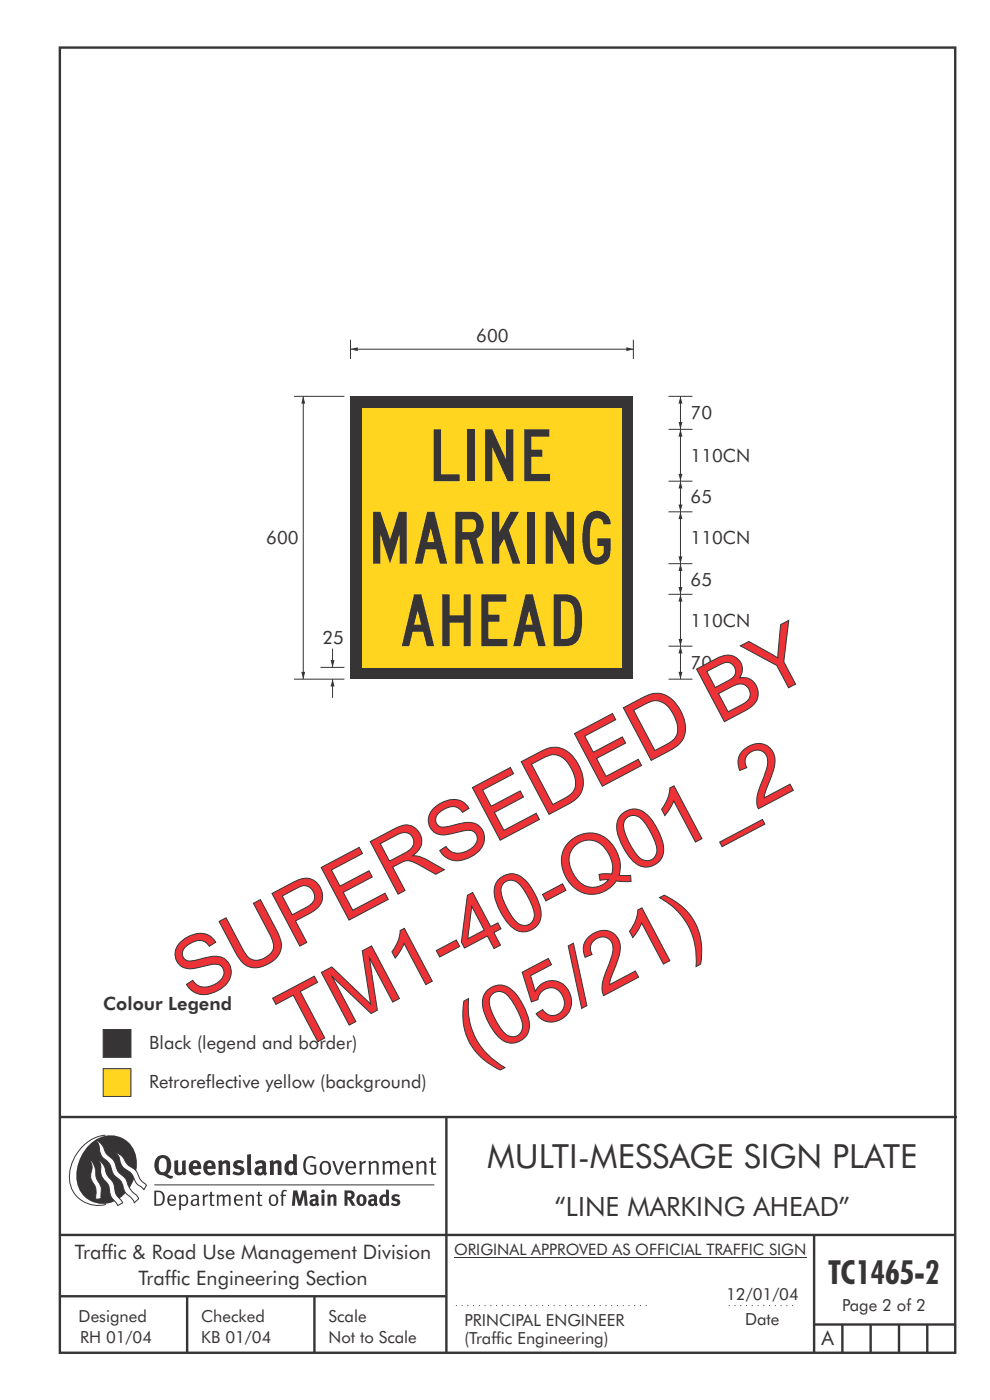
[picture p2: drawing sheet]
<svg xmlns="http://www.w3.org/2000/svg" width="210mm" height="297mm" viewBox="0 0 210 297" stroke-linecap="round" stroke-linejoin="round" font-family="sans-serif">
<g fill="none" stroke="#373435" stroke-width=".51">
<path d="M12.7 10.1h189.9v276.9h-189.9zM12.7 237h190.3M94.7 236.9v50.1M12.7 262h190M12.7 275h82M39.7 275v12M66.7 275v12M172.7 262v25M172.7 281h30M178.7 281v6M184.7 281v6M190.7 281v6"/>
<path d="M196.7 281v6"/>
</g>
<path d="M96.7 277h41.5M154.6 277h14" fill="none" stroke="#373435" stroke-width=".21" stroke-dasharray=".2 1" stroke-linecap="butt"/>
<path d="M96.3 266.7h74.7" fill="none" stroke="#373435" stroke-width=".21"/>
<g fill="#373435">
<path d="M64.9 245.6a1.61 1.61 0 0 1 2.1 0l-.2 .3a1.17 1.17 0 0 0-1.4-.2 1.17 1.17 0 0 0-.6 1.3 1.42 1.42 0 0 0 1.2 1.8l.7-.1v-1.2h-.8l-.1-.4h1.3v1.8a1.82 1.82 0 0 1-2.2 0 1.82 1.82 0 0 1-.6-2.1l.2-.7z" fill-rule="evenodd"/>
<path d="M68.2 246.5a1.77 1.77 0 0 0 .4 2.7 1.39 1.39 0 0 0 1.4-.5 1.39 1.39 0 0 0 .2-1.5 1.19 1.19 0 0 0-2-.7zM68.5 246.8a.83 .83 0 0 1 1 .1 .83 .83 0 0 1 .2 .9 .75 .75 0 0 1-.6 1.1 .75 .75 0 0 1-.8-.9v-.9z" fill-rule="evenodd"/>
<path d="M70.5 246.3h.4l.8 2.4 .8-2.4h.5l-1.1 2.9h-.4z" fill-rule="evenodd"/>
<path d="M73.6 246.7a1.74 1.74 0 0 0 .5 2.5l.9-.1 .5-.2-.2-.3a.89 .89 0 0 1-1.1 .2 .89 .89 0 0 1-.4-1h1.7a1.15 1.15 0 0 0-.4-1.4 1.15 1.15 0 0 0-1.5 .3zM74 246.8a.67 .67 0 0 1 .8-.1 .67 .67 0 0 1 .3 .8h-1.3z" fill-rule="evenodd"/>
<path d="M76.2 246.4l.4-.1 .1 .4 .5-.4h.5l-.2 .5a.61 .61 0 0 0-.8 .6v1.8h-.4z" fill-rule="evenodd"/>
<path d="M78.1 246.4l.5-.1 .1 .4a.89 .89 0 0 1 .9-.4 .89 .89 0 0 1 .7 .7v2.2h-.4v-2.2l-.1-.2-.3-.1-.8 .3v2.2h-.4z" fill-rule="evenodd"/>
<path d="M81.1 246.4l.4-.1 .1 .4a.83 .83 0 0 1 .8-.4 .83 .83 0 0 1 .7 .4 .86 .86 0 0 1 .9-.4 .86 .86 0 0 1 .7 .7v2.2h-.4l-.1-2.4a.5 .5 0 0 0-.8 .1l-.2 .2v2.1h-.5v-2.3l-.4-.2-.7 .3v2.2h-.4z" fill-rule="evenodd"/>
<path d="M85.7 246.7a1.74 1.74 0 0 0 .5 2.5l.9-.1 .5-.2-.2-.3a.89 .89 0 0 1-1.1 .2 .89 .89 0 0 1-.4-1h1.7a1.15 1.15 0 0 0-.5-1.4 1.15 1.15 0 0 0-1.4 .3zM86 246.8a.67 .67 0 0 1 .9-.1 .67 .67 0 0 1 .3 .8h-1.3z" fill-rule="evenodd"/>
<path d="M88.3 246.4l.4-.1 .1 .4a.89 .89 0 0 1 .9-.4 .89 .89 0 0 1 .7 .7v2.2h-.4v-2.2l-.1-.2-.3-.1-.8 .3v2.2h-.4z" fill-rule="evenodd"/>
<path d="M91.5 245.6l.4-.1v.8h.7l-.2 .4h-.5v2.1l.1 .1h.5l.1 .3a.71 .71 0 0 1-1.2-.6v-1.9h-.3v-.4h.3z" fill-rule="evenodd"/>
<path d="M37 246.3l.8-.2v2a.46 .46 0 0 0 .2 .6 .46 .46 0 0 0 .6-.2v-2.2l.8-.2v2.4l.2 .5-.6 .3-.2-.3a1.03 1.03 0 0 1-1.2 .3 1.03 1.03 0 0 1-.6-1.1z" fill-rule="evenodd"/>
<path d="M40.4 246.5a1.64 1.64 0 0 0 0 2.3 1.64 1.64 0 0 0 2.3 .1l-.4-.4a.78 .78 0 0 1-.9 .2 .78 .78 0 0 1-.5-.7h1.8a1.37 1.37 0 0 0-.6-1.7 1.37 1.37 0 0 0-1.7 .2zM41 246.9a.48 .48 0 0 1 .7-.1 .48 .48 0 0 1 .2 .6h-1z" fill-rule="evenodd"/>
<path d="M43.5 246.5a1.65 1.65 0 0 0-.2 2 1.65 1.65 0 0 0 1.9 .7l.5-.3-.3-.4a.78 .78 0 0 1-.9 .3 .78 .78 0 0 1-.5-.8h1.8a1.37 1.37 0 0 0-.6-1.7 1.37 1.37 0 0 0-1.7 .2zM44.1 246.9a.48 .48 0 0 1 .6-.1 .48 .48 0 0 1 .2 .6h-.9z" fill-rule="evenodd"/>
<path d="M46.3 246.3l.7-.2 .1 .4a.95 .95 0 0 1 1-.3 .95 .95 0 0 1 .7 .8v2.3h-.8v-2.3l-.3-.2-.5 .3v2.2h-.8z" fill-rule="evenodd"/>
<path d="M49.7 246.5a1.73 1.73 0 0 1 2-.1l-.2 .5-.6-.2a.42 .42 0 0 0-.6 .3l.2 .2a1.23 1.23 0 0 1 1.4 1.1 1.47 1.47 0 0 1-2.3 .9l-.3-.2 .3-.6 .7 .3a.47 .47 0 0 0 .7-.3 .87 .87 0 0 0-1-.5l-.4-.2-.1-.4z" fill-rule="evenodd"/>
<path d="M54.1 246.5l.3 .6 .3-.2a.62 .62 0 0 1 .9 .1v.4a1.21 1.21 0 0 0-1.3 .3 1.21 1.21 0 0 0-.2 1.3 1.19 1.19 0 0 0 1.7 0l.5 .4 .4-.5-.3-.3v-1.4a.96 .96 0 0 0-1.3-1.1zM55 248l.6-.1v.7a.43 .43 0 0 1-.6 .1 .43 .43 0 0 1 0-.7z" fill-rule="evenodd"/>
<path d="M57.2 246.3l.7-.2 .1 .4a.95 .95 0 0 1 1-.3 .95 .95 0 0 1 .7 .8v2.3h-.8v-2.3l-.3-.2-.5 .3v2.2h-.8z" fill-rule="evenodd"/>
<path d="M62.2 244.8v1.5a1.29 1.29 0 0 0-1.4 .2 1.29 1.29 0 0 0-.5 1.3 1.24 1.24 0 0 0 .5 1.3 1.24 1.24 0 0 0 1.5 0l.1 .2h.7l-.1-4.4zM61.5 246.9l.4-.1 .3 .2v1.5l-.3 .1a.48 .48 0 0 1-.6-.4 1.52 1.52 0 0 1 .2-1.3z" fill-rule="evenodd"/>
<path d="M52.4 245l.8-.2 .2 4.5h-.8l-.1-.2z" fill-rule="evenodd"/>
</g>
<path d="M22.4 240.8a9 9 0 0 0-7.4 10.9 6.2 6.2 0 0 0 7.5 3.8M32.7 251.4h59.4" fill="none" stroke="#373435" stroke-width=".21"/>
<path d="M19.1 242.7a5.7 5.7 0 0 1 6.5-1.4 5.7 5.7 0 0 1 3.4 5.7 8.6 8.6 0 0 1-6.2 8.3 5.7 5.7 0 0 1-6.5-7 9.9 9.9 0 0 1 2.8-5.6z" fill-rule="evenodd" fill="#373435"/>
<path d="M24.4 244.5a3.1 3.1 0 0 1 2.3 2.2l.8 .7a3.2 3.2 0 0 1 2 2.4l.4 .6 1.2 1.1-.6 .9-.2-.3a3.5 3.5 0 0 1-1.9-2.1 3.8 3.8 0 0 0-2.1-2.2 3.5 3.5 0 0 1-1-2.2zM20.4 241.9a3.4 3.4 0 0 1 1.9 2.4l.7 .9a3.3 3.3 0 0 1 1.7 2.6 4.4 4.4 0 0 0 1.7 2l.3 .3a6.1 6.1 0 0 0 2.5 3.7l.2 .5-.9 .9a6.1 6.1 0 0 0-1.9-2.3l-.4-.7a3.6 3.6 0 0 0-1.9-2.8l-.6-1a3.6 3.6 0 0 0-1.9-2.8 3.7 3.7 0 0 1-.8-2.4zM21 246.1a3.4 3.4 0 0 1 1.5 2.7l.6 1a3.8 3.8 0 0 1 1.4 3.1l.3 .7 1.2 1.6-1 .5-.5-.7a3.2 3.2 0 0 1-1.3-2.8 4.3 4.3 0 0 0-1.4-2.2 4.7 4.7 0 0 1-.5-3zM19.2 246.1a5.1 5.1 0 0 1 1.2 3.7l.3 .7a3.1 3.1 0 0 1 .7 2.9l.1 .9-1.1 .2-.1-.8a3.5 3.5 0 0 0-.9-3.3 3.6 3.6 0 0 1 .1-2.5z" fill-rule="evenodd" fill="#fefefe" stroke="#373435" stroke-width=".21"/>
<g fill="#373435">
<path d="M33.4 245.5a2.51 2.51 0 0 0 .4 3.7l.8 .1a2.78 2.78 0 0 0 2 .7l.2-.6h-.6l-.7-.3a2.56 2.56 0 0 0 0-3.8 1.83 1.83 0 0 0-2.1 .2zM34 245.8a.87 .87 0 0 1 1 .1 .87 .87 0 0 1 .4 .9v.4a1.17 1.17 0 0 1-.9 1.5l-.3-.1a2.38 2.38 0 0 1-.2-2.8z" fill-rule="evenodd"/>
<path d="M33.1 252.9v2.6a1.12 1.12 0 0 0 1.2-.3 1.12 1.12 0 0 0 .2-1.2l-.1-.5-.3-.5zM32.7 252.6h1.1a1.67 1.67 0 0 1 1.2 1.6 1.67 1.67 0 0 1-1.3 1.6h-1zM36.1 253.9l-.2 .5h1.1a.55 .55 0 0 0-.3-.6 .55 .55 0 0 0-.6 .1zM35.8 253.7a.95 .95 0 0 1 1.2-.1 .95 .95 0 0 1 .4 1.1h-1.5a.72 .72 0 0 0 .4 .8 .72 .72 0 0 0 .9-.2l.1 .3a1.15 1.15 0 0 1-1.5 0 1.15 1.15 0 0 1-.2-1.5zM38.4 254.1v1.1a.7 .7 0 0 0 .9 .2 .7 .7 0 0 0 .2-.9 .61 .61 0 0 0-.4-.7 .61 .61 0 0 0-.7 .3zM38 253.5l.3-.1 .1 .4a.95 .95 0 0 1 1.2-.2 .95 .95 0 0 1 .3 1.2 .92 .92 0 0 1-.5 .9 .92 .92 0 0 1-1-.1v1.1l-.4 .1zM40.9 254.8a.5 .5 0 0 0 .2 .8 .5 .5 0 0 0 .7-.4v-.6zM40.5 253.7a1 1 0 0 1 1.7 .3v1.4l.2 .2-.2 .3-.3-.4a.78 .78 0 0 1-1.4 0 .78 .78 0 0 1 .8-1.1h.5a.58 .58 0 0 0-.3-.7 .58 .58 0 0 0-.7 .2zM43 253.5l.3-.1 .1 .4 .3-.3 .5-.1-.2 .4a.52 .52 0 0 0-.6 .5v1.5h-.4zM44.6 252.9l.4-.1-.1 .7h.6l-.1 .2h-.5v1.5a.35 .35 0 0 0 .6 .3v.3a.57 .57 0 0 1-.6 .1 .57 .57 0 0 1-.3-.6v-1.6h-.3v-.2h.3zM45.9 253.5l.4-.1 .1 .4 .2-.2a.64 .64 0 0 1 1 .2 .7 .7 0 0 1 .8-.4 .7 .7 0 0 1 .5 .6v1.8h-.4v-1.7l-.2-.4-.7 .4v1.7h-.3v-1.7a.38 .38 0 0 0-.3-.4 .38 .38 0 0 0-.5 .2l-.1 .2v1.7h-.4zM50.2 253.9l-.2 .5h1.1a.55 .55 0 0 0-.2-.6 .55 .55 0 0 0-.7 .1zM49.9 253.7a.95 .95 0 0 1 1.2-.1 .95 .95 0 0 1 .4 1.1h-1.5a.72 .72 0 0 0 .4 .8 .72 .72 0 0 0 .9-.2l.1 .3a1.15 1.15 0 0 1-1.5 0 1.15 1.15 0 0 1-.2-1.5zM52.1 253.5l.3-.1 .1 .4a.72 .72 0 0 1 .8-.4 .72 .72 0 0 1 .6 .6v1.8h-.4v-1.6a.45 .45 0 0 0-.3-.5 .45 .45 0 0 0-.5 .2l-.2 .2v1.7h-.3zM54.7 252.9l.4-.1v.7h.6l-.1 .2h-.5v1.5a.35 .35 0 0 0 .5 .3v.3a.57 .57 0 0 1-.6 .1 .57 .57 0 0 1-.3-.6v-1.6h-.3v-.2h.3zM57.6 253.8l-.2 .8a.65 .65 0 0 0 .3 .8 .65 .65 0 0 0 .8-.2l.1-.1a.93 .93 0 0 0-.7-1.4zM57.3 253.7a1.12 1.12 0 0 1 1.4 0 1.12 1.12 0 0 1 .2 1.5 1.01 1.01 0 0 1-1.2 .6 1.01 1.01 0 0 1-.7-1.2zM59.9 252.6l.5-.2 .5 .1-.2 .3-.3-.1-.3 .2v.6h.6l-.1 .2h-.5v2.1h-.4v-2.1h-.2v-.2h.2zM62.2 252.5l-.3 3.3h.7l.1-2.3 .6 2.3h.5l.7-2.3 .1 2.3h.7l-.3-3.3h-.9l-.5 2.2-.5-2.2zM65.7 253.7l.3 .4a.51 .51 0 0 1 .5-.3 .51 .51 0 0 1 .4 .4v.1a.88 .88 0 0 0-1.1 .3 .88 .88 0 0 0 .2 1.2 .9 .9 0 0 0 1.1-.2l.3 .3 .4-.4-.3-.3v-1a.87 .87 0 0 0-.4-.9 .87 .87 0 0 0-1 .2zM66.4 254.8l.5-.1v.6l-.1 .1h-.3l-.2-.2zM68.2 253.4v2.4h.6v-2.5zM68.1 252.7a.4 .4 0 0 0 .8 0 .4 .4 0 0 0-.8 0zM69.4 253.5l.1 2.3h.6v-1.7a.33 .33 0 0 1 .4-.2 .33 .33 0 0 1 .2 .3v1.6h.7v-1.8a.75 .75 0 0 0-.6-.6 .75 .75 0 0 0-.8 .2v-.3zM73.1 252.5v3.3h.6v-1.4l.3 .3 .7 1.1h.7l-.9-1.4a.94 .94 0 0 0 .7-1 .94 .94 0 0 0-.9-.9zM73.7 253.1a.51 .51 0 0 1 .7 .1 .51 .51 0 0 1-.1 .7h-.6zM75.9 253.7a1.19 1.19 0 0 0-.1 1.7 1.19 1.19 0 0 0 1.7 0 1.19 1.19 0 0 0 0-1.6 1.19 1.19 0 0 0-1.6-.1zM76.5 253.9l.2-.1a.99 .99 0 0 1 0 1.6 1.06 1.06 0 0 1-.2-1.5zM78.1 253.7l.3 .4a.51 .51 0 0 1 .5-.3 .51 .51 0 0 1 .4 .4v.1a.88 .88 0 0 0-1.1 .3 .88 .88 0 0 0 .2 1.2 .9 .9 0 0 0 1.1-.2l.3 .3 .4-.4-.2-.3v-1a.87 .87 0 0 0-.5-.9 .87 .87 0 0 0-1 .2zM78.9 254.8l.4-.1v.6l-.1 .1h-.3l-.2-.2zM81.9 252.3v1.2a1.2 1.2 0 0 0-1.4 .6 1.2 1.2 0 0 0 .2 1.4l.5 .3 .8-.1v.1h.6l-.1-3.4zM81.4 253.9l.5 .1-.1 1.2a.46 .46 0 0 1-.5 0 .46 .46 0 0 1-.2-.6zM83.3 253.5a.79 .79 0 0 0-.2 1 .79 .79 0 0 0 1 .4 .33 .33 0 0 1 0 .5 .33 .33 0 0 1-.5-.1l-.5-.2-.2 .5a1.15 1.15 0 0 0 1.2 .3 1.15 1.15 0 0 0 .8-1 1.49 1.49 0 0 0-1.2-.8 .4 .4 0 0 1 .3-.3 .4 .4 0 0 1 .4 .1l.2 .1 .2-.4a1.47 1.47 0 0 0-1.5-.1z" fill-rule="evenodd"/>
</g>
<path d="M21.9 218.4h5.9v5.9h-5.9z" fill-rule="evenodd" fill="#373435" stroke="#373435" stroke-width=".21"/>
<path d="M21.9 226.7h5.9v5.9h-5.9z" fill-rule="evenodd" fill="#ffd520" stroke="#373435" stroke-width=".21"/>
<path d="M144.3 137.1v7" fill="none" stroke="#373435" stroke-width=".21"/>
<g fill="#373435">
<path d="M143.9 142.5h.9l-.5 1.6z"/>
<path d="M144.3 137.1l.5 1.5h-.9z"/>
</g>
<path d="M144.3 126.1v11" fill="none" stroke="#373435" stroke-width=".21"/>
<g fill="#373435">
<path d="M143.9 135.5h.9l-.5 1.6z"/>
<path d="M144.3 126.1l.5 1.5h-.9z"/>
</g>
<path d="M74.3 74.1h60.1" fill="none" stroke="#373435" stroke-width=".21"/>
<g fill="#373435">
<path d="M132.9 73.7l1.5 .4-1.5 .4z"/>
<path d="M74.3 74.1l1.6-.4v.8z"/>
<path d="M74.3 84.1h60v60h-60z" fill-rule="evenodd"/>
</g>
<path d="M76.8 86.6h55v55h-55z" fill-rule="evenodd" fill="#ffd520"/>
<path d="M74.3 72.1v4.1M134.3 72.1v4.1M144.3 119.6v6.5M141.8 137.1h5.1M141.8 144.1h5.1" fill="none" stroke="#373435" stroke-width=".21"/>
<g fill="#373435">
<path d="M143.9 124.5h.9l-.5 1.6z"/>
<path d="M144.3 119.6l.5 1.5h-.9z"/>
</g>
<path d="M144.3 108.6v11M141.8 126.1h5.1" fill="none" stroke="#373435" stroke-width=".21"/>
<g fill="#373435">
<path d="M143.9 118h.9l-.5 1.6z"/>
<path d="M144.3 108.6l.5 1.5h-.9z"/>
</g>
<path d="M141.8 119.6h5.1M141.8 108.6h5.1M144.3 102.1v6.5" fill="none" stroke="#373435" stroke-width=".21"/>
<g fill="#373435">
<path d="M143.9 107h.9l-.5 1.6z"/>
<path d="M144.3 102.1l.5 1.5h-.9z"/>
</g>
<path d="M144.3 91.1v11" fill="none" stroke="#373435" stroke-width=".21"/>
<g fill="#373435">
<path d="M143.9 100.5h.9l-.5 1.6z"/>
<path d="M144.3 91.1l.5 1.5h-.9z"/>
</g>
<path d="M141.8 91.1h5.1M144.3 84.1v7M141.8 102.1h5.1" fill="none" stroke="#373435" stroke-width=".21"/>
<g fill="#373435">
<path d="M143.9 89.5h.9l-.5 1.6z"/>
<path d="M144.3 84.1l.5 1.5h-.9z"/>
</g>
<path d="M141.8 84.1h5.1M70.5 137.6v4" fill="none" stroke="#373435" stroke-width=".21"/>
<path d="M70.1 140h.9l-.5 1.6z" fill="#373435"/>
<path d="M70.5 144.1v4" fill="none" stroke="#373435" stroke-width=".21"/>
<path d="M70.5 144.1l.5 1.5h-.9z" fill="#373435"/>
<path d="M62.4 84.1h10.7M64.3 84.1v60M62.4 144.1h10.7M68 141.6h5.1" fill="none" stroke="#373435" stroke-width=".21"/>
<g fill="#373435">
<path d="M63.9 142.5h.8l-.4 1.6z"/>
<path d="M64.3 84.1l.4 1.5h-.8z"/>
</g>
<g font-size="17.6" fill="#ed3237">
<text x="40.7" y="212.8" transform="rotate(-28 40.7 212.8)">SUPERSEDED BY</text>
<text x="63.4" y="223.1" transform="rotate(-28 63.4 223.1)">TM1-40-Q01_2</text>
<text x="100.8" y="225.7" transform="rotate(-28 100.8 225.7)">(05/21)</text>
</g>
<g font-size="11" fill="#373435">
<text x="92" y="102.1">LINE</text>
<text x="79.1" y="119.6">MARKING</text>
<text x="85.2" y="137.1">AHEAD</text>
</g>
<g font-size="7.1" fill="#373435">
<text x="103.3" y="247.8">MULTI-MESSAGE SIGN PLATE</text>
<text x="175.7" y="272.4">TC1465-2</text>
</g>
<text font-size="5.6" fill="#373435" x="117.6" y="258">“LINE MARKING AHEAD”</text>
<g font-size="4.2" fill="#373435">
<text x="15.9" y="267">Traffic &amp; Road Use Management Division</text>
<text x="29.4" y="272.6">Traffic Engineering Section</text>
<text x="174.3" y="285.4">A</text>
</g>
<g font-size="3.9" fill="#373435">
<text x="101" y="72.6">600</text>
<text x="146.5" y="89">70</text>
<text x="146.5" y="98">110CN</text>
<text x="146.5" y="106.7">65</text>
<text x="56.5" y="115.5">600</text>
<text x="146.5" y="115.5">110CN</text>
<text x="146.5" y="124.2">65</text>
<text x="68.4" y="136.6">25</text>
<text x="146.5" y="133">110CN</text>
<text x="146.5" y="142">70</text>
<text x="21.9" y="214.3">Colour Legend</text>
<text x="31.7" y="222.6">Black (legend and border)</text>
<text x="31.7" y="230.9">Retroreflective yellow (background)</text>
</g>
<g font-size="3.5" fill="#373435">
<text x="154" y="275.9">12/01/04</text>
<text x="16.7" y="280.4">Designed</text>
<text x="42.7" y="280.4">Checked</text>
<text x="69.7" y="280.4">Scale</text>
<text x="98.5" y="281.3">PRINCIPAL ENGINEER</text>
<text x="158.1" y="281">Date</text>
<text x="178.7" y="278.1">Page 2 of 2</text>
<text x="17" y="284.8">RH 01/04</text>
<text x="42.7" y="284.8">KB 01/04</text>
<text x="69.7" y="285">Not to Scale</text>
<text x="98.5" y="285.1">(Traffic Engineering)</text>
</g>
<text font-size="3.4" fill="#373435" x="96.3" y="266.3">ORIGINAL APPROVED AS OFFICIAL TRAFFIC SIGN</text>
</svg>
